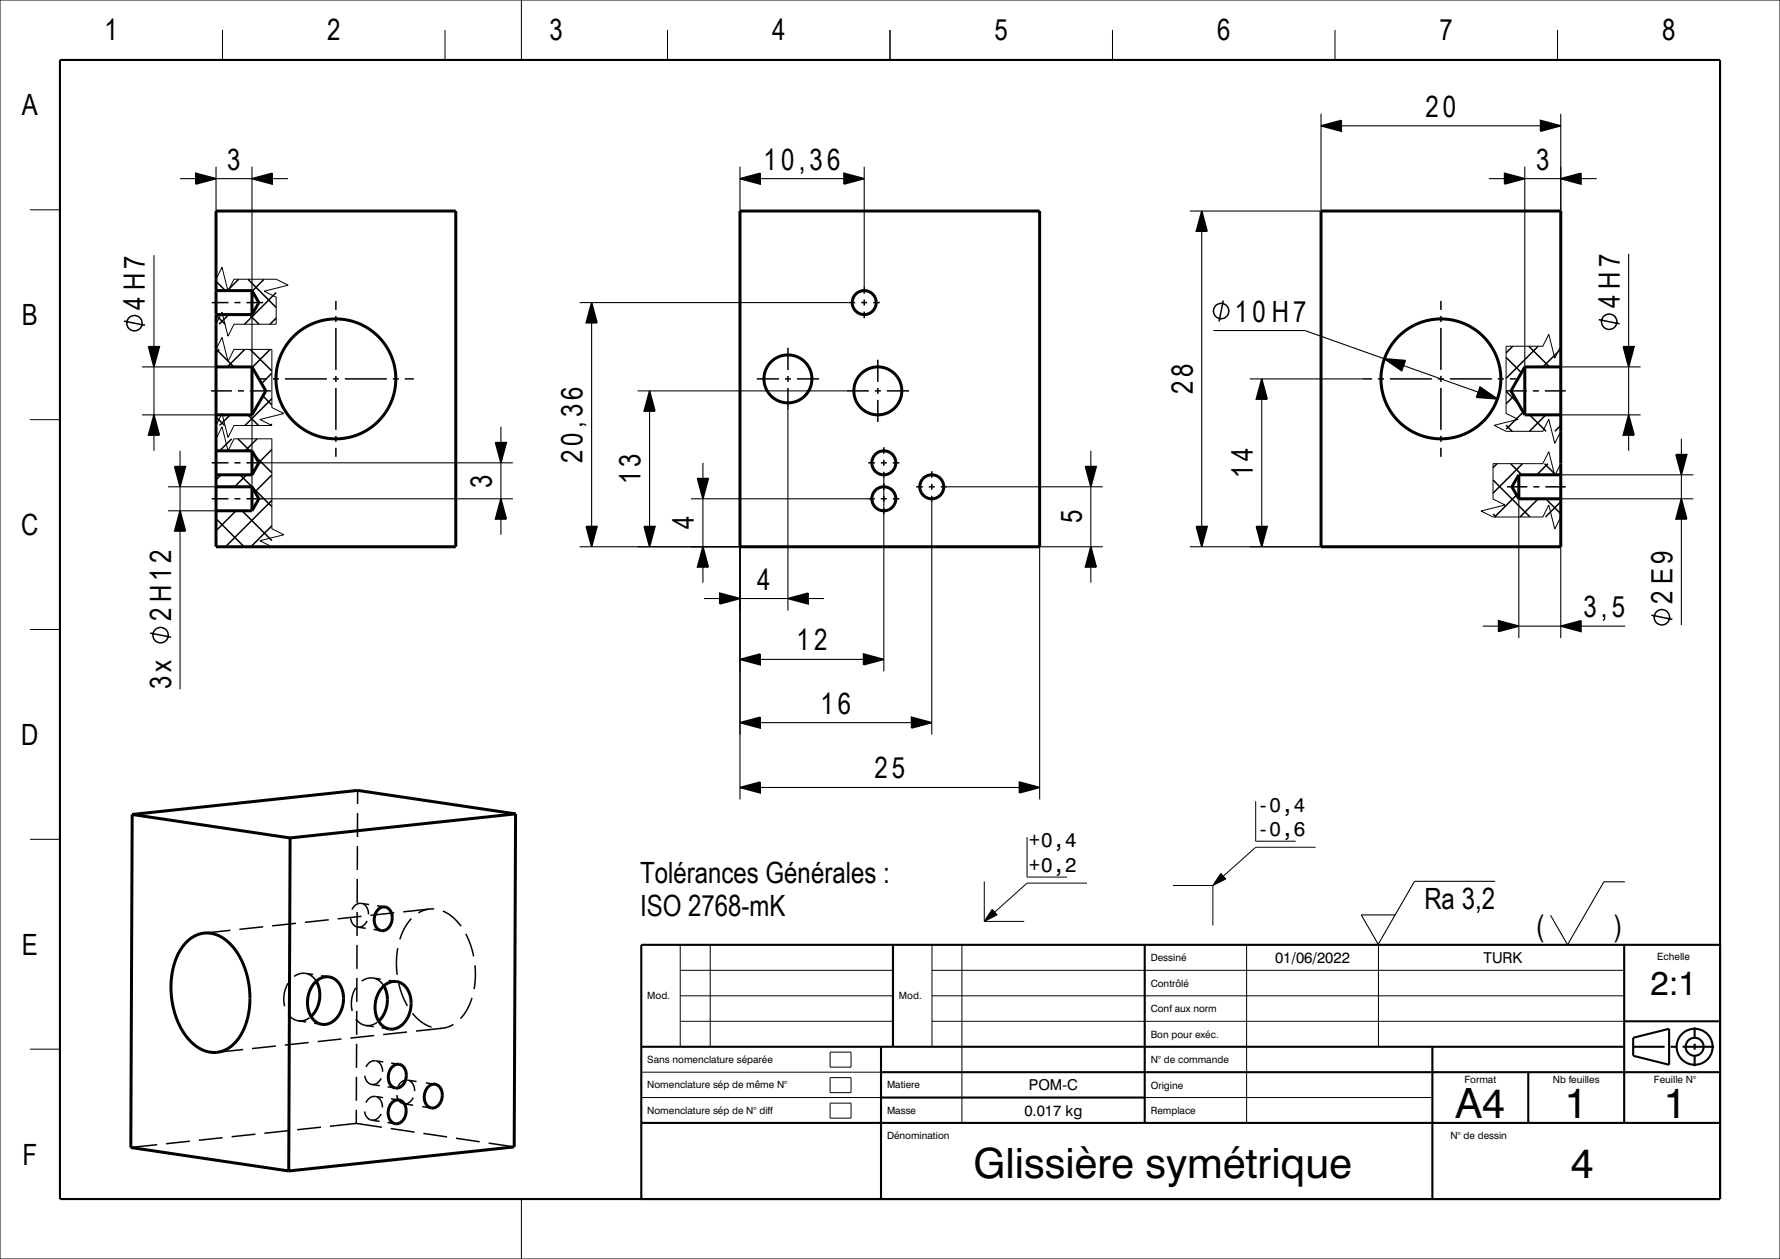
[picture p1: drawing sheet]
<svg xmlns="http://www.w3.org/2000/svg" width="297mm" height="210mm" viewBox="0 0 297 210" stroke-linecap="round" stroke-linejoin="round" font-family="sans-serif">
<g fill="none" stroke="#000" stroke-width=".25">
<path d="M32.7 28.9l3.3 .9-3.3 .9zM42 29.8l3.4-.9v1.8zM123.5 29.8l3.4-.9v1.8zM140.8 28.9l3.4 .9-3.4 .9zM200.5 35.2l.9 3.4h-1.8zM220.4 21l3.4-.9v1.8zM251 28.9l3.4 .9-3.4 .9zM257 20.1l3.4 .9-3.4 .9zM260.4 29.8l3.4-.9v1.8zM20.7 53.6l3.5 .7M24.8 57.8h1.8l-.9 3.4zM35.3 50.5h2.8"/>
<path d="M36 46.9l1.6 1.6M36 52.6l1.6 1.5M36.1 58.3l2.9 2.9M36.6 58.3l-.6 .5M38.2 52.5l-1.6 1.6M39.1 50.5h1M39.8 46.6l-1.9 1.9M40.8 58.3l-2.9 2.9M41.1 50.5h2.8M41.4 46.6l4.7 4.7M41.6 52.5l1.6 1.6M41.8 58.3l3.6 3.6"/>
<path d="M44.1 46.6l-2 1.9M45.1 58.3l-3 3M46.1 48.8l-5.3 5.3M46.1 53l-1.1 1.1M56 50.2v1.5M56 52.7v1M56 54.7v7M98.7 50.5l.9 3.4h-1.8zM131.5 58v3.7M141.6 50.5h1.1M143.7 50.5h1M144.2 47.9v1.1"/>
<path d="M144.2 50v1M144.2 52v1.1M145.7 50.5h1.1M204.1 50.1l-.7 3.5M231 59.9l3.5 .2-.6 1.7zM240.4 50.2v1.5M240.4 52.7v1M240.4 54.7v7M251.3 59.6l2.6 2.6M252.4 57.8l-1.1 1.1M255.1 57.8l3.4 3.4M256.7 57.8l-5.4 5.3"/>
<path d="M260.4 58.2l-2.9 3M266.7 53.3l3.5 .7M270.8 57.8h1.9l-1 3.4zM25.7 69.2l.9 3.4h-1.8zM29.1 77.8h1.8l-.9 3.4zM35.2 65.2h3.5M35.3 77.2h2.8M36 69.5l1.5 1.5M36.9 79.2l-.9 .9M38.4 69.2l-1.8 1.8M38.7 73.2l-2 2M39.1 77.2h1"/>
<path d="M39.7 73.2l2 2M39.7 65.2h1M40 79.2l5.4 5.3M41.1 77.2h2.8M41.1 79.2l-2 2M41.4 69.2l1.7 1.8M41.7 65.2h3.5M42.5 76l2.9 2.9M42.9 73.2l-2 2M43 63.2h1.5M43.9 66l1.5 1.5M45.4 73.2h.1"/>
<path d="M45.4 62.2l-1.8 1.8M45.4 66.5l-4.5 4.5M45.4 70.7l-.3 .3M45.4 75l-2.2 2.2M45.4 79.2l-2.9 2.8M45.5 63.2h1M47.5 63.2h7M55.5 63.2h1M56 62.7v1M56 64.7v7M56 72.7v1M56 74.7v1.5"/>
<path d="M57.5 63.2h7M65.5 63.2h1M67.5 63.2h1.5M82.7 73.8h1.8l-.9 3.4zM108.4 65.2l.9 3.4h-1.8zM116.4 79.8h1.8l-.9 3.4zM126.3 63.2h3.7M131 63.2h1M131.5 62.7v1M131.5 64.7v3.7M133 63.2h3.7M141.3 65.2h3.7"/>
<path d="M144.9 77.2h1.1M146 65.2h1M146.5 60v3.7M146.5 64.7v1M146.5 66.7v3.7M147 77.2h1M147.5 74.6v1.1M147.5 76.7v1M147.5 78.7v1.1M148 65.2h3.7M149 77.2h1.1M155.5 78.6v1.1"/>
<path d="M181.1 77.8h1.8l-.9 3.4zM210.5 63.2l.9 3.4h-1.8zM227.4 63.2h1.5M229.9 63.2h1M231.9 63.2h7M239.9 63.2h1M240.4 62.7v1M240.4 64.7v7M240.4 72.7v1M240.4 74.7v1.5M241.9 63.2h7M247 64.6l2.8 1.9-3.4-.2z"/>
<path d="M249.8 77.3l-.7 .7M249.9 63.2h1M251.3 65.2h3.5M251.3 65.3l2 2M251.3 70.9l1 1M251.9 63.2h1.5M252.1 77.3l1.8 1.9M252.6 66l-1.3 1.4M254 77.3l-4.9 5M254.2 68.7l-2.9 2.9M255.2 69.2l2.8 2.7M255.8 65.2h1"/>
<path d="M257.7 77.3l1.9 1.9M257.8 65.2h3.5M257.9 69.2l-2.7 2.7M258.3 77.3l-1.9 1.9M260.4 71l-1 .9M271.7 69.2l1 3.4h-1.9zM279.6 75.8h1.8l-.9 3.4zM30 85.2l.9 3.4h-1.8zM35.3 83.2h2.8M36 80.9l.4 .3M36 86.5l4.7 4.7M39.1 83.2h1"/>
<path d="M39.4 85.2l-3.4 3.3M40.4 85.2l5 5M41.1 83.2h2.8M45.4 83.5l-7.8 7.7M45.4 87.7l-3.5 3.5M83.6 83.2l.9 3.4h-1.8zM97.8 87.8h1.8l-.9 3.4zM107.5 87.8h1.8l-.9 3.4zM117.3 91.2l.9 3.4h-1.8zM120.1 98.9l3.4 .9-3.4 .9zM131.5 99.8l3.3-.9v1.8zM144.9 83.2h1.1"/>
<path d="M147 83.2h1M147.5 80.6v1.1M147.5 82.7v1M147.5 84.7v1.1M149 83.2h1.1M152.9 81.2h1.1M155 81.2h1M155.5 80.7v1M155.5 82.7v1.1M157 81.2h1.1M182 91.2l.9 3.4h-1.8zM199.6 87.8h1.8l-.9 3.4z"/>
<path d="M209.6 87.8h1.8l-.9 3.4zM249.1 80.1l6.2 6.1M249.1 85.7l.5 .5M251.4 81.2h3.4M253.1 82.6l-3.7 3.6M255.8 81.2h1M256.7 83.2l-3.1 3M257.8 81.2h3.4M257.9 83.2l2.5 2.5M260.4 83.7l-2.5 2.5M280.5 83.2l.9 3.4h-1.8zM25 105.6l3.5 .7"/>
<path d="M123.5 110l3.4-.9v1.8zM144.1 109.1l3.4 .9-3.4 .9zM152.1 119.6l3.4 .9-3.4 .9zM250 103.5l3.4 .9-3.4 .9zM260.4 104.4l3.4-.9v1.8zM275.5 102.6l3.5 .7M59.7 135.6l-.1 4M59.7 131.8v2.3M123.5 120.5l3.4-.9v1.8zM123.5 131.4l3.4-1v1.9zM170.1 130.4l3.4 1-3.4 .9zM38.4 155.2l-4.3 .4"/>
<path d="M43.9 154.6l-4 .4M49.4 154l-4 .4M54.9 153.4l-4 .4M58.5 153.2a1.58 1.58 0 0 0 1.2 1.4M59.6 157.6v4M59.6 152.1v4M59.6 146.6v4M59.6 141.1v4M59.7 154.6l1.3 .2M60.3 150.7a1.57 1.57 0 0 0-1.6 1M60.3 150.7h.1M60.3 150.7l1.3 .2"/>
<path d="M60.3 152.8l-4 .5M60.6 150.8a1.82 1.82 0 0 1 .9 1.7M61.2 153.6a1.57 1.57 0 0 1-1.5 1M61.5 152.5h.1M62.3 155l1.3 .2M62.9 151.1l1.3 .2M65.8 152.3l-4 .4M66.4 158.2l-.3 2.1 .2 2.3M68.6 153.2a8.7 8.7 0 0 0-1.9 3.5M71.7 151.6l-1 .2-.9 .5M71.7 151.6l-4.4 .5M72.4 151.6h-.7"/>
<path d="M73.9 152a7.2 7.2 0 0 1 3 2.5M77.7 155.8a13.7 13.7 0 0 1 1.3 3.7M40.6 175.1l-4.4 .4M46 174.5l-3.9 .4M48.1 164a5.2 5.2 0 0 0-.6 3.8M48.1 169.2l.7 .7 1 .4M49.8 170.3l1.3 .2M50.9 162.4h-.9l-.9 .5M50.9 162.4h.1M50.9 162.4l1.4 .2M51.3 162.4l.8 .5 .7 .8M51.5 173.9l-4 .4"/>
<path d="M51.6 169.7l-.9 .5-.9 .1M51.9 169.5l-.1 .1M52.4 170.7l1.3 .2M53.6 162.8l1.3 .1M57 173.3l-4 .4M59.4 164.8a5.2 5.2 0 0 0-.6 3.8M59.4 170l.7 .7 .9 .4M59.5 179.6v4M59.5 174.1v4M59.5 168.6v4M59.5 163.1v4M60.9 179.4a1.56 1.56 0 0 0 1.1 1.5"/>
<path d="M61 171.1l1.4 .1M62.2 163.1l-.9 .1-1 .5M62.2 163.1h.1M62.2 163.1l1.3 .2M62.4 172.7l-3.9 .5M62.5 163.2l.9 .5 .6 .7M62.6 176.9a1.57 1.57 0 0 0-1.5 1.1M62.6 176.9h.1M62.6 176.9l1.3 .2M62.9 170.5l-.9 .5-1 .1M63 177.1a1.83 1.83 0 0 1 .8 1.7M63.2 170.3l-.1 .1"/>
<path d="M63.6 179.9a1.57 1.57 0 0 1-1.6 1M63.7 171.4l1.3 .2M64.9 163.5l1.3 .2M65.3 177.3l1.3 .2M66.5 164.1a13.1 13.1 0 0 0 1.5 3.7M67.9 172.1l-4 .5M68.8 169a6.7 6.7 0 0 0 3.2 2.3M73.8 171.5h-.3M73.8 171.5l-4.4 .5M75.7 170.9l-.9 .4-1 .2M78.8 166.5a8.8 8.8 0 0 1-2 3.4M79.2 161l.1 .1a14.4 14.4 0 0 1-.2 3.9"/>
<path d="M26.2 190.9l-4.4 .5M31.7 190.4l-4 .4M37.2 189.8l-4 .4M42.6 189.2l-4 .4M48.1 188.6l-4 .4M53.6 188l-4 .4M59.4 187.4l4.3 .6M59.4 187.4l-4.3 .5M59.5 185.1l-.1 2.3M60.8 185.4a1.58 1.58 0 0 0 1.2 1.4M62 186.8l1.3 .2M62 180.9l1.4 .2"/>
<path d="M62.6 182.9a1.57 1.57 0 0 0-1.5 1M62.6 182.9h.1M62.6 182.9l1.3 .2M63 183a1.82 1.82 0 0 1 .8 1.7M63.6 185.8a1.58 1.58 0 0 1-1.6 1M63.8 184.7h.1M64.7 187.2l1.3 .2M64.7 181.3l1.3 .2M65.2 188.2l4 .6M65.2 183.3l1.4 .2M66.2 182.7a1.58 1.58 0 0 0 1.2 1.4M67.4 184.1l1.5 .3"/>
<path d="M68 180.2a1.56 1.56 0 0 0-1.6 1M68 180.2h.1M68 180.2l1.5 .2M68.3 180.3a1.82 1.82 0 0 1 .9 1.7M68.9 183.1a1.57 1.57 0 0 1-1.5 1M69.2 182h.1M70.5 184.6l1.5 .2M70.6 189.1l4 .5M71 180.6l1.6 .3M76.1 189.9l3.9 .5M81.5 190.7l4.3 .6"/>
<circle cx="22.4" cy="53.9" r="1.28"/>
<circle cx="203.8" cy="51.9" r="1.28"/>
<circle cx="268.5" cy="53.7" r="1.28"/>
<circle cx="26.8" cy="105.9" r="1.28"/>
<circle cx="277.3" cy="103" r="1.28"/>
</g>
<g fill="#000">
<path d="M32.7 28.9l3.3 .9-3.3 .9z" fill-rule="evenodd"/>
<path d="M42 29.8l3.4-.9v1.8z" fill-rule="evenodd"/>
<path d="M123.5 29.8l3.4-.9v1.8z" fill-rule="evenodd"/>
<path d="M140.8 28.9l3.4 .9-3.4 .9z" fill-rule="evenodd"/>
<path d="M200.5 35.2l.9 3.4h-1.8z" fill-rule="evenodd"/>
<path d="M220.4 21l3.4-.9v1.8z" fill-rule="evenodd"/>
<path d="M251 28.9l3.4 .9-3.4 .9z" fill-rule="evenodd"/>
<path d="M257 20.1l3.4 .9-3.4 .9z" fill-rule="evenodd"/>
<path d="M260.4 29.8l3.4-.9v1.8z" fill-rule="evenodd"/>
<path d="M24.8 57.8h1.8l-.9 3.4z" fill-rule="evenodd"/>
<path d="M98.7 50.5l.9 3.4h-1.8z" fill-rule="evenodd"/>
<path d="M270.8 57.8h1.9l-1 3.4z" fill-rule="evenodd"/>
<path d="M25.7 69.2l.9 3.4h-1.8z" fill-rule="evenodd"/>
<path d="M29.1 77.8h1.8l-.9 3.4z" fill-rule="evenodd"/>
<path d="M82.7 73.8h1.8l-.9 3.4z" fill-rule="evenodd"/>
<path d="M108.4 65.2l.9 3.4h-1.8z" fill-rule="evenodd"/>
<path d="M116.4 79.8h1.8l-.9 3.4z" fill-rule="evenodd"/>
<path d="M181.1 77.8h1.8l-.9 3.4z" fill-rule="evenodd"/>
<path d="M210.5 63.2l.9 3.4h-1.8z" fill-rule="evenodd"/>
<path d="M231 59.9l3.5 .2-.6 1.7z" fill-rule="evenodd"/>
<path d="M247 64.6l2.8 1.9-3.4-.2z" fill-rule="evenodd"/>
<path d="M271.7 69.2l1 3.4h-1.9z" fill-rule="evenodd"/>
<path d="M279.6 75.8h1.8l-.9 3.4z" fill-rule="evenodd"/>
<path d="M30 85.2l.9 3.4h-1.8z" fill-rule="evenodd"/>
<path d="M83.6 83.2l.9 3.4h-1.8z" fill-rule="evenodd"/>
<path d="M97.8 87.8h1.8l-.9 3.4z" fill-rule="evenodd"/>
<path d="M107.5 87.8h1.8l-.9 3.4z" fill-rule="evenodd"/>
<path d="M117.3 91.2l.9 3.4h-1.8z" fill-rule="evenodd"/>
<path d="M131.5 99.8l3.3-.9v1.8z" fill-rule="evenodd"/>
<path d="M182 91.2l.9 3.4h-1.8z" fill-rule="evenodd"/>
<path d="M199.6 87.8h1.8l-.9 3.4z" fill-rule="evenodd"/>
<path d="M209.6 87.8h1.8l-.9 3.4z" fill-rule="evenodd"/>
<path d="M280.5 83.2l.9 3.4h-1.8z" fill-rule="evenodd"/>
<path d="M120.1 98.9l3.4 .9-3.4 .9z" fill-rule="evenodd"/>
<path d="M123.5 110l3.4-.9v1.8z" fill-rule="evenodd"/>
<path d="M123.5 120.5l3.4-.9v1.8z" fill-rule="evenodd"/>
<path d="M144.1 109.1l3.4 .9-3.4 .9z" fill-rule="evenodd"/>
<path d="M250 103.5l3.4 .9-3.4 .9z" fill-rule="evenodd"/>
<path d="M260.4 104.4l3.4-.9v1.8z" fill-rule="evenodd"/>
<path d="M123.5 131.4l3.4-1v1.9z" fill-rule="evenodd"/>
<path d="M152.1 119.6l3.4 .9-3.4 .9z" fill-rule="evenodd"/>
<path d="M170.1 130.4l3.4 1-3.4 .9z" fill-rule="evenodd"/>
<path d="M165.6 151.7l.8 .9-2.2 1.1z" fill-rule="evenodd"/>
<path d="M203.7 145.7l.8 .9-2.1 1.1z" fill-rule="evenodd"/>
</g>
<g fill="none" stroke="#000" stroke-width=".18">
<path d="M220.4 19v72.2h-21.9M260.4 19v42.2h13.3M30 29.8h2.7M36 27.8v18.8M36 29.8h6M42 27.8v53.4M45.4 29.8h2.6M123.5 27.8v7.4M126.9 29.8h13.9M144.2 27.8v20.1M198.5 35.2h21.9M200.5 38.6v49.2"/>
<path d="M223.8 21h33.2M248.4 29.8h2.6M254.4 27.8v33.4M254.4 29.8h6M263.8 29.8h2.6M25.7 42.6v15.2M96.7 50.5h44.9M98.7 53.9v33.9M202.5 55.1h15.2l13.3 4.8M271.7 42.3v15.5M23.7 69.2h12.3M23.7 61.2h12.3"/>
<path d="M25.7 61.2v8M25.7 72.6v2.6M30 75.2v2.6M43.9 77.2h41.7M83.6 71.2v2.6M83.6 77.2v6M106.4 65.2h34.9M108.4 68.6v19.2M117.3 77.2v2.6M131.5 68.4v33.4M147.5 79.8v32.2M182 75.2v2.6"/>
<path d="M208.5 63.2h18.9M210.5 66.6v21.2M234.2 61l12.5 4.4M260.4 79.2h22.1M260.4 69.2h13.3M271.7 61.2v8M271.7 72.6v2.6M280.5 73.2v2.6M280.5 79.2v4M28 81.2h8M28 85.2h8M30 81.2v4"/>
<path d="M30 88.6v26.4M43.9 83.2h41.7M83.6 86.6v2.6M96.7 91.2h26.8v42.2M115.3 83.2h29.6M117.3 83.2v8M117.3 94.6v2.6M117.5 99.8h2.6M123.5 99.8h8M134.8 99.8h2.7M155.5 83.8v38.7M158.1 81.2h25.9"/>
<path d="M182 81.2v10M182 94.6v2.6M184 91.2h-10.5v42.2M253.4 83.2v23.2M280.5 86.6v17.6M282.5 83.2h-22.1v23.2M126.9 110h17.2M247.4 104.4h2.6M253.4 104.4h7M263.8 104.4h7.4M126.9 120.5h25.2M126.9 131.4h43.2"/>
<path d="M249.5 147h-13.5l-6 10.5-2.9-4.9h5.7M271.1 147.1h-3.5l-6.1 10.5-2.8-4.9"/>
</g>
<g fill="none" stroke="#000" stroke-width=".5">
<path d="M36 35.2h40v56h-40zM123.5 35.2h50v56h-50zM220.4 35.2h40v56h-40zM36 48.5h6M36 52.5h6M42 48.5l1.2 2-1.2 2M42 48.5v4M36 69.2h6M36 61.2h6M36 79.2h6M36 75.2h6M42 61.2v8"/>
<path d="M42 75.2v4M42 61.2l2.4 4-2.4 4M42 75.2l1.2 2-1.2 2M253.4 79.2v4M253.4 79.2h7M253.4 79.2l-1.1 2 1.1 2M254.4 69.2h6M254.4 61.2l-2.3 4 2.3 4M254.4 61.2h6M254.4 61.2v8M36 81.2h6M36 85.2h6"/>
<path d="M42 81.2v4M42 81.2l1.2 2-1.2 2M253.4 83.2h7M22.1 135.9l-.3 55.5 26.4 3.9M22.1 135.9l26.3 3.9M48.4 139.8l-.2 55.5M86 135.8l-.2 55.5-37.6 4M86 135.8l-37.6 4M86 135.8l-26.3-4-37.6 4.1M31.2 157.1a4.8 4.8 0 0 1 7.1 .2 13.9 13.9 0 0 1 2.6 13.7 6.1 6.1 0 0 1-4.8 4.5 6.4 6.4 0 0 1-5.7-3.7 13.9 13.9 0 0 1-.2-13.5zM63.1 151.7a1.32 1.32 0 0 1 1.5-.3 1.32 1.32 0 0 1 .8 1.2 2.14 2.14 0 0 1-1.6 2.6 1.81 1.81 0 0 1-1.3-2.5zM52.6 163.9a2.55 2.55 0 0 1 2.5-.9 2.55 2.55 0 0 1 1.9 1.9 4.7 4.7 0 0 1-2.2 5.8 2.69 2.69 0 0 1-3.4-2.3 5.1 5.1 0 0 1 1.2-4.5z"/>
<path d="M52.8 163.7a5 5 0 0 1-.9 5.8M64 164.5a2.54 2.54 0 0 1 4.3 1.2 4.7 4.7 0 0 1-2.2 5.8 2.69 2.69 0 0 1-3.4-2.3 5.1 5.1 0 0 1 1.3-4.7zM64 164.4a5 5 0 0 1-.8 5.9M65.5 177.9a1.32 1.32 0 0 1 1.4-.3 1.32 1.32 0 0 1 .9 1.3 2.13 2.13 0 0 1-1.6 2.6 1.81 1.81 0 0 1-1.3-2.6zM65.5 183.9a1.32 1.32 0 0 1 1.4-.3 1.32 1.32 0 0 1 .8 1.2 2.13 2.13 0 0 1-1.5 2.6 1.81 1.81 0 0 1-1.3-2.5zM71.5 181.2a1.32 1.32 0 0 1 1.4-.2 1.32 1.32 0 0 1 .9 1.2 2.13 2.13 0 0 1-1.6 2.6 1.81 1.81 0 0 1-1.3-2.6z"/>
<circle cx="144.2" cy="50.5" r="2"/>
<circle cx="56" cy="63.2" r="10"/>
<circle cx="131.5" cy="63.2" r="4"/>
<circle cx="146.5" cy="65.2" r="4"/>
<circle cx="147.5" cy="77.2" r="2"/>
<circle cx="240.4" cy="63.2" r="10"/>
<circle cx="147.5" cy="83.2" r="2"/>
<circle cx="155.5" cy="81.2" r="2"/>
</g>
<g fill="none" stroke="#000" stroke-width=".17">
<path d="M0 0h297v210h-297zM37.1 5v5M74.2 5v5M87 0v10M111.4 5v5M148.5 5v5M185.6 5v5M222.8 5v5M259.9 5v5M5 35h5M36 58.3l1-2 1 4 1-2h6.4v9.7l2 1-4 1 2 1h-6.4l-1 2-1-4-1 2M36 46.6l1-2 1 4 1-2h7.1l2 1-4 1 2 1v4.5h-7.1l-1 2-1-4-1 2"/>
<path d="M260.4 57.8l-1 2-1-4-1 2h-6.1v11.1l2 1-4 1 2 1h6.1l1-2 1 4 1-2M5 70h5M36 73.2l1-2 1 4 1-2h6.4v15l2 1-4 1 2 1M260.4 77.3l-1 2-1-4-1 2h-8.3v5.9l2 1-4 1 2 1h8.3l1-2 1 4 1-2M5 105h5M5 140h5M171.4 139.6v6.7h6.6M209.5 133.6v6.7h6.7M113.5 157.6v17M118.5 157.6v17M155.5 157.6v17M160.5 157.6v29.7"/>
<path d="M164.2 147v6.7M164.2 153.7h6.7M165.6 151.7l.8 .9-2.2 1.1zM181.4 147.3h-10l-5.4 4.8M195.7 147.7h6.7M202.4 147.7v6.7M203.7 145.7l.8 .9-2.1 1.1zM208 157.6v29.7M219.5 141.3h-10l-5.4 4.8M230 157.6v17M5 175h5M107 178.8h40"/>
<path d="M113.5 170.4h35.5M113.5 166.1h35.5M113.5 161.9h35.5M138.5 175.5h3.5v2.5h-3.5zM138.5 179.8h3.5v2.5h-3.5zM155.5 170.4h115.5M155.5 166.1h115.5M155.5 161.9h115.5M107 183.1h132M138.5 184h3.5v2.5h-3.5zM87 200v10"/>
</g>
<g fill="none" stroke="#000" stroke-width=".35">
<path d="M10 10h277v190h-277zM149 157.6v17M191 157.6v29.7M271 157.6v29.7M287 157.6h-180v42.4M107 174.6h164M147 174.6v25.4M147 178.8h140M239 174.6v25.4M255 178.8v8.5M271 170.4h16M272.5 174.6h5.2"/>
<path d="M272.5 173.1l6-1.5v6l-6-1.5zM278.8 174.6h.9M280.8 174.6h5.2M282.8 171.4v1.7M282.8 174.1v1M282.8 176.1v1.7M107 187.3h180M147 183.1h44"/>
<circle cx="282.8" cy="174.6" r="1.5"/>
<circle cx="282.8" cy="174.6" r="3"/>
</g>
<g font-size="7">
<text x="242.9" y="186.5">A4</text>
<text x="261.1" y="186.5">1</text>
<text x="277.6" y="186.5">1</text>
<text x="162.4" y="196.5">Glissière symétrique</text>
<text x="262.1" y="196.5">4</text>
</g>
<text font-size="5.6" x="275.4" y="166">2:1</text>
<g font-size="4.9">
<text x="17.4" y="6.7">1</text>
<text x="54.6" y="6.7">2</text>
<text x="91.7" y="6.7">3</text>
<text x="128.8" y="6.7">4</text>
<text x="165.9" y="6.7">5</text>
<text x="203.1" y="6.7">6</text>
<text x="240.2" y="6.7">7</text>
<text x="277.3" y="6.7">8</text>
<text x="3.7" y="19.2">A</text>
<text x="237.8" y="19.5">20</text>
<text x="37.9" y="28.3">3</text>
<text x="127.4" y="28.3">10,36</text>
<text x="256.3" y="28.3">3</text>
<text x="24.2" y="51.6" transform="rotate(-90 24.2 51.6)">4 H7</text>
<text x="206" y="53.6">10 H7</text>
<text x="270.2" y="51.4" transform="rotate(-90 270.2 51.4)">4 H7</text>
<text x="3.7" y="54.2">B</text>
<text x="199" y="65.8" transform="rotate(-90 199 65.8)">28</text>
<text x="97.2" y="77.3" transform="rotate(-90 97.2 77.3)">20,36</text>
<text x="82.1" y="81.3" transform="rotate(-90 82.1 81.3)">3</text>
<text x="106.9" y="80.8" transform="rotate(-90 106.9 80.8)">13</text>
<text x="209" y="79.8" transform="rotate(-90 209 79.8)">14</text>
<text x="3.6" y="89.2">C</text>
<text x="115.8" y="88.3" transform="rotate(-90 115.8 88.3)">4</text>
<text x="180.5" y="87.3" transform="rotate(-90 180.5 87.3)">5</text>
<text x="126.4" y="98.3">4</text>
<text x="279" y="100.7" transform="rotate(-90 279 100.7)">2 E9</text>
<text x="28.5" y="103.7" transform="rotate(-90 28.5 103.7)">2 H12</text>
<text x="264.2" y="102.9">3,5</text>
<text x="132.9" y="108.5">12</text>
<text x="28.5" y="115" transform="rotate(-90 28.5 115)">3x</text>
<text x="136.9" y="119">16</text>
<text x="3.6" y="124.2">D</text>
<text x="145.9" y="129.9">25</text>
<text x="106.8" y="147.2">Tolérances Générales :</text>
<text x="106.8" y="152.8">ISO 2768-mK</text>
<text x="237.7" y="151.6">Ra 3,2</text>
<text x="3.7" y="159.2">E</text>
<text x="256.4" y="156.2">(</text>
<text x="269.3" y="156.2">)</text>
<text x="3.8" y="194.2">F</text>
</g>
<g font-size="3.4">
<text x="209.8" y="135.4">-0,4</text>
<text x="171.6" y="141.4">+0,4</text>
<text x="209.8" y="139.4">-0,6</text>
<text x="171.6" y="145.4">+0,2</text>
</g>
<g font-size="2.5">
<text x="212.7" y="160.6">01/06/2022</text>
<text x="247.5" y="160.6">TURK</text>
<text x="171.7" y="181.9">POM-C</text>
<text x="170.9" y="186.1">0.017 kg</text>
</g>
<g font-size="1.7">
<text x="192" y="160.3">Dessiné</text>
<text x="276.5" y="160.2">Echelle</text>
<text x="108" y="166.7">Mod.</text>
<text x="150" y="166.7">Mod.</text>
<text x="192" y="164.6">Contrôlé</text>
<text x="192" y="173.1">Bon pour exéc.</text>
<text x="192" y="168.8">Conf aux norm</text>
<text x="108" y="177.3">Sans nomenclature séparée</text>
<text x="192" y="177.3">N° de commande</text>
<text x="108" y="181.6">Nomenclature sép de même N°</text>
<text x="108" y="185.8">Nomenclature sép de N° diff</text>
<text x="148" y="185.8">Masse</text>
<text x="148" y="181.6">Matiere</text>
<text x="192" y="185.8">Remplace</text>
<text x="192" y="181.6">Origine</text>
<text x="244.3" y="180.6">Format</text>
<text x="259.1" y="180.6">Nb feuilles</text>
<text x="276" y="180.6">Feuille N°</text>
<text x="148" y="189.9">Dénomination</text>
<text x="242" y="189.9">N° de dessin</text>
</g>
</svg>
